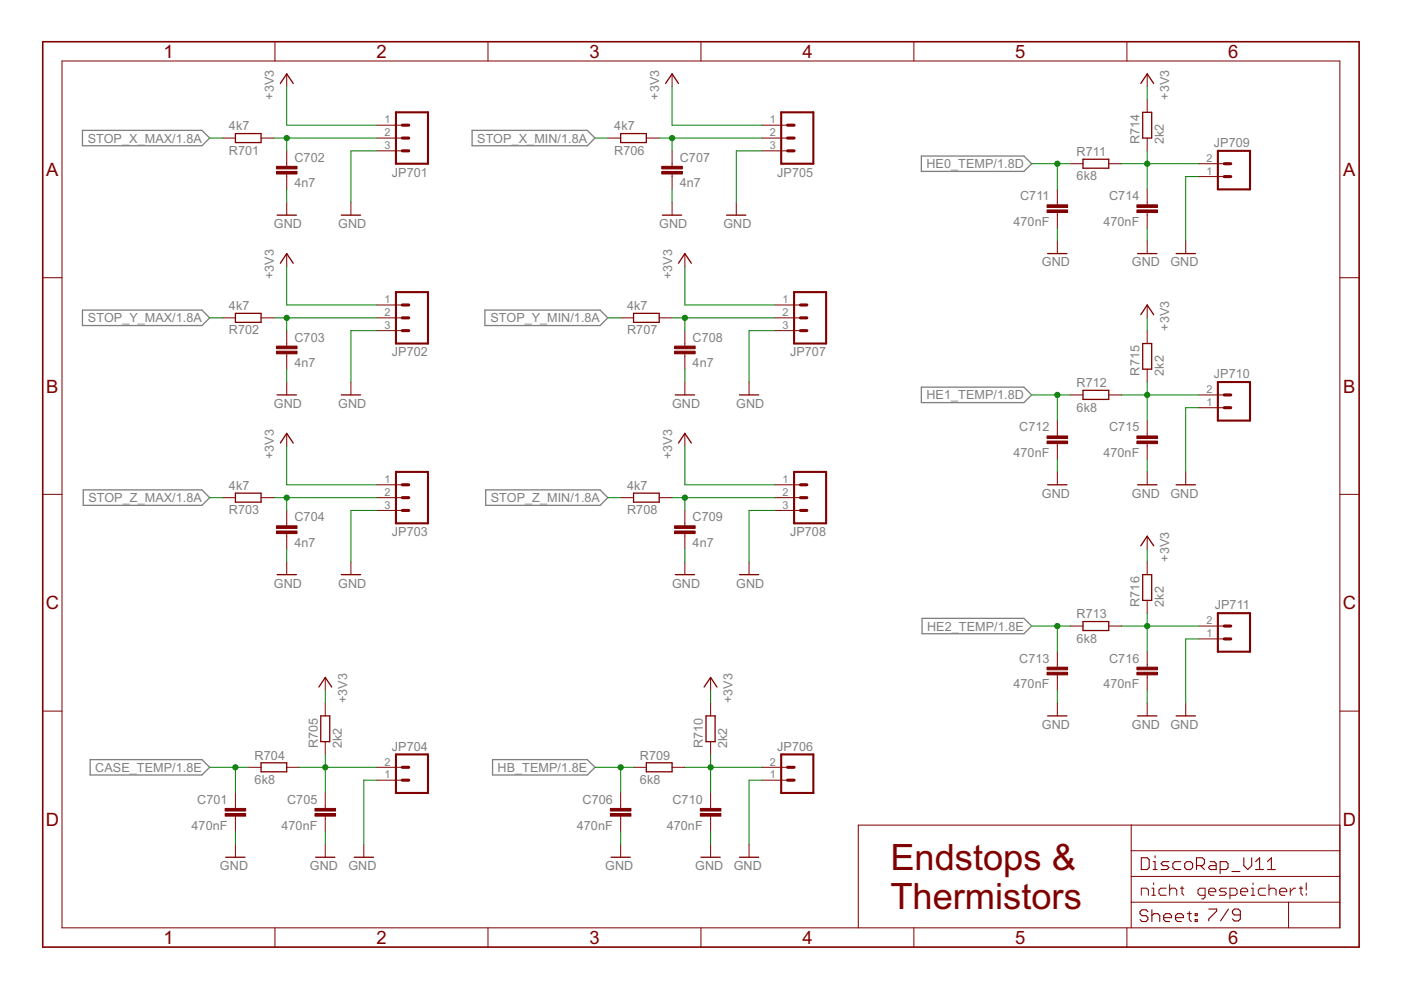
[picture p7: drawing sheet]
<svg xmlns="http://www.w3.org/2000/svg" width="297mm" height="210mm" viewBox="0 0 297 210" stroke-linecap="round" stroke-linejoin="round" font-family="sans-serif">
<path d="M17.5 27.6h25.3l1.6 1.7-1.6 1.6h-25.3zM100.1 27.6h24.4l1.7 1.7-1.7 1.6h-24.4zM195.3 33.1h21.8l1.6 1.6-1.6 1.6h-21.8zM17.5 65.7h25.3l1.6 1.7-1.6 1.6h-25.3zM102.8 65.7h24.4l1.7 1.7-1.7 1.6h-24.4zM195.3 82.1h21.8l1.6 1.6-1.6 1.7h-21.8zM17.7 103.9h25.1l1.6 1.6-1.6 1.6h-25.1zM103 103.9h24.2l1.7 1.6-1.7 1.6h-24.2zM195.5 131.1h21.6l1.6 1.6-1.6 1.7h-21.6zM19.1 161.1h23.7l1.6 1.6-1.6 1.6h-23.7zM104.4 161.1h20.1l1.7 1.6-1.7 1.6h-20.1z" fill="none" stroke="#808080" stroke-width=".28"/>
<g fill="none" stroke="#800000" stroke-width=".21">
<path d="M13.1 12.9h271v183.8h-271zM58.3 8.8v4.1M60.8 15.7v2.7M103.5 8.8v4.1M142.5 15.7v2.7M148.6 8.8v4.1M193.8 8.8v4.1M238.9 8.8v4.1M243.2 15.7v2.7M47.2 29.3h2.7M55.4 29.3h2.7M60.8 32v3.3"/>
<path d="M60.8 36.9v3.3M79.9 26.5h5.4M79.9 29.3h5.4M79.9 32h5.4M128.9 29.3h2.7M137 29.3h2.8M142.5 32v3.3M142.5 36.9v3.3M161.5 26.5h5.5M161.5 29.3h5.5M161.5 32h5.5M226.9 34.7h2.7"/>
<path d="M235.1 34.7h2.7M243.2 21.1v2.7M243.2 29.3v2.7M254.1 37.4h5.5M254.1 34.7h5.5M9.1 58.9h4M60.8 42.9v2.7M60.8 53.8v2.7M74.4 42.9v2.7M142.5 42.9v2.7M145.2 53.8v2.7M156.1 42.9v2.7"/>
<path d="M224.2 40.2v3.2M224.2 45.1v3.2M224.2 51.1v2.7M243.2 40.2v3.2M243.2 45.1v3.2M243.2 51.1v2.7M251.4 51.1v2.7M284.1 58.9h4.1M47.2 67.4h2.7M55.4 67.4h2.7M60.8 70.1v3.3M60.8 75v3.3"/>
<path d="M79.9 64.7h5.4M79.9 67.4h5.4M79.9 70.1h5.4M131.6 67.4h2.7M139.8 67.4h2.7M145.2 70.1v3.3M145.2 75v3.3M164.3 64.7h5.4M164.3 67.4h5.4M164.3 70.1h5.4M243.2 64.7v2.7M243.2 70.1v2.7"/>
<path d="M243.2 78.3v2.7M60.8 81v2.7M60.8 91.9v2.7M74.4 81v2.7M145.2 81v2.7M145.2 91.9v2.7M158.8 81v2.7M224.2 89.2v3.2M224.2 94.1v3.2M226.9 83.7h2.7M235.1 83.7h2.7M243.2 89.2v3.2"/>
<path d="M243.2 94.1v3.2M254.1 86.4h5.5M254.1 83.7h5.5M9.1 104.8h4M47.2 105.5h2.7M55.4 105.5h2.7M60.8 108.2v3.3M60.8 113.1v3.3M60.8 119.1v2.7M74.4 119.1v2.7M79.9 102.8h5.4M79.9 105.5h5.4"/>
<path d="M79.9 108.2h5.4M131.6 105.5h2.7M139.8 105.5h2.7M145.2 108.2v3.3M145.2 113.1v3.3M145.2 119.1v2.7M158.8 119.1v2.7M164.3 102.8h5.4M164.3 105.5h5.4M164.3 108.2h5.4M224.2 100.1v2.7M243.2 100.1v2.7"/>
<path d="M243.2 113.7v2.7M243.2 119.1v2.7M251.4 100.1v2.7M284.1 104.8h4.1M224.2 138.2v3.3M226.9 132.7h2.7M235.1 132.7h2.7M243.2 127.3v2.7M243.2 138.2v3.3M254.1 135.5h5.5M254.1 132.7h5.5M9.1 150.8h4"/>
<path d="M69 143.6v2.7M69 149.1v2.7M69 157.2v2.8M150.7 143.6v2.7M150.7 149.1v2.7M150.7 157.2v2.8M224.2 143.1v3.2M224.2 149.1v2.7M243.2 143.1v3.2M243.2 149.1v2.7M251.4 149.1v2.7M284.1 150.8h4.1"/>
<path d="M49.9 168.1v3.3M49.9 173v3.3M49.9 179v2.8M52.6 162.7h2.8M60.8 162.7h2.7M69 168.1v3.3M69 173v3.3M69 179v2.8M77.1 179v2.8M79.9 165.4h5.4M79.9 162.7h5.4M131.6 168.1v3.3"/>
<path d="M131.6 173v3.3M131.6 179v2.8M134.3 162.7h2.7M142.5 162.7h2.7M150.7 168.1v3.3M150.7 173v3.3M150.7 179v2.8M158.8 179v2.8M161.5 165.4h5.5M161.5 162.7h5.5M239.8 174.9v21.8M284.1 174.9h-102.1v21.8"/>
<path d="M58.3 196.7v4.1M103.5 196.7v4.1M148.6 196.7v4.1M193.8 196.7v4.1M238.9 196.7v4.1M239.8 191.3h44.3M239.8 185.8h44.3M239.8 180.4h44.3M242 189.8v-1.5h1.1l.4 .4v1.1M244.2 188.3h.4v1.5M244.2 189.8h.8M244.6 187.2v.4"/>
<path d="M247.2 188.3h-1.1l-.4 .4v.7l.4 .4h1.1M248 188.7l.4-.4h.7l.4 .4v1.1M248 187.6v2.2M250.3 188.3h.7M250.6 187.9v1.5l.4 .4M255.5 189.8h-1.1l-.4-.4v-.7l.4-.4h1.1v1.9l-.4 .4h-.3M256.3 189.1h1.5v-.4l-.4-.4h-.8l-.3 .4v.7l.3 .4h.8M260 188.3h-1.1l-.4 .4 .4 .4h.8l.3 .3-.3 .4h-1.2M260.8 189.8h1.1l.4-.4v-.7l-.4-.4h-1.1v2.3M263 189.1h1.5v-.4l-.3-.4h-.8l-.4 .4v.7l.4 .4h.8M265.3 188.3h.4v1.5M265.3 189.8h.7"/>
<path d="M265.7 187.2v.4M268.3 188.3h-1.1l-.4 .4v.7l.4 .4h1.1M269 188.7l.4-.4h.8l.4 .4v1.1M269 187.6v2.2M271.3 189.1h1.5v-.4l-.4-.4h-.7l-.4 .4v.7l.4 .4h.7M273.2 191.3v5.4M273.6 188.3v1.5M274.7 188.3h-.4l-.7 .8M275.4 188.3h.8M275.8 187.9v1.5l.4 .4M276.9 187.2v1.5M276.9 189.4v.4"/>
</g>
<g fill="none" stroke="#800000" stroke-width=".23">
<path d="M242 181.9h1.2l.4 .4v1.6l-.4 .5h-1.2zM243.4 193.3l-.4-.4h-.9l-.4 .4v.4l.4 .4h.9l.4 .5v.4l-.4 .4h-.9l-.4-.4M244.2 192.9v2.5M244.2 194.1l.4-.4h.9l.4 .4v1.3M244.5 184.4h.8M244.5 182.7h.4v1.7M244.9 181.4v.5M246.7 194.6h1.7v-.5l-.4-.4h-.9l-.4 .4v.9l.4 .4h.9M247.8 182.7h-1.2l-.4 .4 .4 .4h.8l.4 .4-.4 .5h-1.2M249.2 194.6h1.7v-.5l-.4-.4h-.8l-.5 .4v.9l.5 .4h.8M250.3 182.7h-1.2l-.4 .4v.8l.4 .5h1.2M251.6 182.7h.8l.5 .4v.8l-.5 .5h-.8l-.4-.5v-.8z"/>
<path d="M251.7 193.7h.9M252.2 193.3v1.7l.4 .4M253.4 193.7h.4v.4h-.4zM253.4 195h.4v.4h-.4zM253.7 183.5h1.2l.5-.4v-.8l-.5-.4h-1.2v2.5M254.5 183.5l.9 .9M256.3 192.7h1.7v.5l-1.7 1.6v.5M256.6 182.7h.9l.4 .4v1.3h-1.3l-.4-.5 .4-.4h1.3M258.7 184.4h1.2l.5-.5v-.8l-.5-.4h-1.2v2.5M260.5 192.7l-1.7 2.6M261.2 184.8h1.7M263 194h-1.3l-.4-.4v-.4l.4-.5h.9l.4 .5v1.6l-.4 .5h-.9l-.4-.5"/>
<path d="M263.7 181.9v1.6l.8 .9 .9-.9v-1.6M266.2 184.4h1.7M266.2 182.7l.9-.8v2.5M268.7 184.4h1.7M268.7 182.7l.9-.8v2.5"/>
</g>
<path d="M9.1 8.8h279.1v192h-279.1z" fill="none" stroke="#800000" stroke-width=".34"/>
<path d="M83.9 23.8h6.8v10.9h-6.8zM165.6 23.8h6.8v10.9h-6.8zM258.2 32h6.8v8.2h-6.8zM83.9 61.9h6.8v10.9h-6.8zM168.4 61.9h6.8v10.9h-6.8zM258.2 81h6.8v8.2h-6.8zM83.9 100.1h6.8v10.9h-6.8zM168.4 100.1h6.8v10.9h-6.8zM258.2 130h6.8v8.2h-6.8zM83.9 160h6.8v8.1h-6.8zM165.6 160h6.8v8.1h-6.8z" fill="none" stroke="#800000" stroke-width=".44"/>
<g fill="none" stroke="#800000" stroke-width=".66">
<path d="M85.3 32h1.4M85.3 29.3h1.4M85.3 26.5h1.4M167 32h1.4M167 29.3h1.4M167 26.5h1.4M259.6 34.7h1.3M259.6 37.4h1.3M85.3 70.1h1.4M85.3 67.4h1.4M85.3 64.7h1.4M169.7 70.1h1.4"/>
<path d="M169.7 67.4h1.4M169.7 64.7h1.4M259.6 83.7h1.3M259.6 86.4h1.3M85.3 108.2h1.4M85.3 105.5h1.4M85.3 102.8h1.4M169.7 108.2h1.4M169.7 105.5h1.4M169.7 102.8h1.4M259.6 132.7h1.3M259.6 135.5h1.3"/>
<path d="M85.3 162.7h1.4M85.3 165.4h1.4M167 162.7h1.4M167 165.4h1.4"/>
</g>
<g fill="none" stroke="#800000" stroke-width=".28">
<path d="M59.4 17.7l1.4-2 1.4 2M141.1 17.7l1.4-2 1.3 2M241.9 17.7l1.3-2 1.4 2M49.9 28.3h5.5v1.9h-5.5zM131.6 28.3h5.4v1.9h-5.4zM229.6 33.8h5.5v1.9h-5.5zM242.3 23.8h1.9v5.5h-1.9zM58.8 45.6h4M59.4 55.8l1.4-2 1.4 2M72.4 45.6h4.1M140.4 45.6h4.1M143.8 55.8l1.4-2 1.4 2"/>
<path d="M154.1 45.6h4M222.1 53.8h4.1M241.2 53.8h4.1M249.4 53.8h4M49.9 66.4h5.5v1.9h-5.5zM134.3 66.4h5.5v1.9h-5.5zM241.9 66.7l1.3-2 1.4 2M242.3 72.8h1.9v5.5h-1.9zM58.8 83.7h4M59.4 93.9l1.4-2 1.4 2M72.4 83.7h4.1M143.2 83.7h4.1"/>
<path d="M143.8 93.9l1.4-2 1.4 2M156.8 83.7h4.1M229.6 82.8h5.5v1.9h-5.5zM49.9 104.6h5.5v1.9h-5.5zM134.3 104.6h5.5v1.9h-5.5zM222.1 102.8h4.1M241.2 102.8h4.1M241.9 115.7l1.3-2 1.4 2M249.4 102.8h4M58.8 121.8h4M72.4 121.8h4.1M143.2 121.8h4.1"/>
<path d="M156.8 121.8h4.1M229.6 131.8h5.5v1.9h-5.5zM242.3 121.8h1.9v5.5h-1.9zM67.6 145.7l1.4-2.1 1.3 2.1M68 151.8h1.9v5.4h-1.9zM149.3 145.7l1.4-2.1 1.3 2.1M149.7 151.8h1.9v5.4h-1.9zM222.1 151.8h4.1M241.2 151.8h4.1M249.4 151.8h4M55.4 161.7h5.4v1.9h-5.4zM137 161.7h5.5v1.9h-5.5z"/>
<path d="M47.9 181.8h4M66.9 181.8h4.1M75.1 181.8h4.1M129.6 181.8h4M148.6 181.8h4.1M156.8 181.8h4.1"/>
</g>
<g fill="#800000" stroke="#800000" stroke-width=".21">
<path d="M58.6 36.3h4.4v.6h-4.4z"/>
<path d="M58.6 35.3h4.4v.5h-4.4z"/>
<path d="M58.6 74.5h4.4v.5h-4.4z"/>
<path d="M58.6 73.4h4.4v.5h-4.4z"/>
<path d="M58.6 112.6h4.4v.5h-4.4z"/>
<path d="M58.6 111.5h4.4v.5h-4.4z"/>
<path d="M143 112.6h4.4v.5h-4.4z"/>
<path d="M143 111.5h4.4v.5h-4.4z"/>
<path d="M143 74.5h4.4v.5h-4.4z"/>
<path d="M143 73.4h4.4v.5h-4.4z"/>
<path d="M140.3 36.3h4.4v.6h-4.4z"/>
<path d="M140.3 35.3h4.4v.5h-4.4z"/>
<path d="M66.8 172.5h4.3v.5h-4.3z"/>
<path d="M66.8 171.4h4.3v.6h-4.3z"/>
<path d="M47.7 172.5h4.4v.5h-4.4z"/>
<path d="M47.7 171.4h4.4v.6h-4.4z"/>
<path d="M148.5 172.5h4.3v.5h-4.3z"/>
<path d="M148.5 171.4h4.3v.6h-4.3z"/>
<path d="M129.4 172.5h4.4v.5h-4.4z"/>
<path d="M129.4 171.4h4.4v.6h-4.4z"/>
<path d="M241 44.5h4.4v.6h-4.4z"/>
<path d="M241 43.4h4.4v.6h-4.4z"/>
<path d="M222 44.5h4.4v.6h-4.4z"/>
<path d="M222 43.4h4.4v.6h-4.4z"/>
<path d="M241 93.5h4.4v.6h-4.4z"/>
<path d="M241 92.4h4.4v.6h-4.4z"/>
<path d="M222 93.5h4.4v.6h-4.4z"/>
<path d="M222 92.4h4.4v.6h-4.4z"/>
<path d="M241 142.5h4.4v.6h-4.4z"/>
<path d="M241 141.5h4.4v.5h-4.4z"/>
<path d="M222 142.5h4.4v.6h-4.4z"/>
<path d="M222 141.5h4.4v.5h-4.4z"/>
</g>
<g fill="none" stroke="#008000" stroke-width=".21">
<path d="M60.8 18.4v8.1h19.1M142.5 18.4v8.1h19M243.2 18.4v2.7M44.4 29.3h2.8M58.1 29.3h21.8M60.8 29.3v2.7M79.9 32h-5.5v10.9M126.2 29.3h2.7M139.8 29.3h21.7M142.5 29.3v2.7M161.5 32h-5.4v10.9M218.7 34.7h8.2"/>
<path d="M224.2 34.7v5.5M237.8 34.7h16.3M243.2 32v8.2M254.1 37.4h-2.7v13.7M60.8 40.2v2.7M60.8 56.5v8.2h19.1M142.5 40.2v2.7M145.2 56.5v8.2h19.1M224.2 48.3v2.8M243.2 48.3v2.8M44.4 67.4h2.8M58.1 67.4h21.8"/>
<path d="M60.8 67.4v2.7M60.8 78.3v2.7M79.9 70.1h-5.5v10.9M128.9 67.4h2.7M142.5 67.4h21.8M145.2 67.4v2.7M145.2 78.3v2.7M164.3 70.1h-5.5v10.9M243.2 67.4v2.7M60.8 94.6v8.2h19.1M145.2 94.6v8.2h19.1M218.7 83.7h8.2"/>
<path d="M224.2 83.7v5.5M224.2 97.3v2.8M237.8 83.7h16.3M243.2 81v8.2M243.2 97.3v2.8M254.1 86.4h-2.7v13.7M44.4 105.5h2.8M58.1 105.5h21.8M60.8 105.5v2.7M60.8 116.4v2.7M79.9 108.2h-5.5v10.9M128.9 105.5h2.7"/>
<path d="M142.5 105.5h21.8M145.2 105.5v2.7M145.2 116.4v2.7M164.3 108.2h-5.5v10.9M243.2 116.4v2.7M218.7 132.7h8.2M224.2 132.7v5.5M237.8 132.7h16.3M243.2 130v8.2M254.1 135.5h-2.7v13.6M69 146.3v2.8M69 160v8.1"/>
<path d="M150.7 146.3v2.8M150.7 160v8.1M224.2 146.3v2.8M243.2 146.3v2.8M44.4 162.7h8.2M49.9 162.7v5.4M49.9 176.3v2.7M63.5 162.7h16.4M69 176.3v2.7M79.9 165.4h-2.8v13.6M126.2 162.7h8.1M131.6 162.7v5.4"/>
<path d="M131.6 176.3v2.7M145.2 162.7h16.3M150.7 176.3v2.7M161.5 165.4h-2.7v13.6"/>
</g>
<g fill="#008000" stroke="#008000" stroke-width=".21">
<circle cx="60.8" cy="29.3" r=".55"/>
<circle cx="60.8" cy="67.4" r=".55"/>
<circle cx="60.8" cy="105.5" r=".55"/>
<circle cx="145.2" cy="105.5" r=".55"/>
<circle cx="145.2" cy="67.4" r=".55"/>
<circle cx="142.5" cy="29.3" r=".55"/>
<circle cx="69" cy="162.7" r=".55"/>
<circle cx="49.9" cy="162.7" r=".55"/>
<circle cx="150.7" cy="162.7" r=".55"/>
<circle cx="243.2" cy="34.7" r=".55"/>
<circle cx="243.2" cy="83.7" r=".55"/>
<circle cx="243.2" cy="132.7" r=".55"/>
<circle cx="224.2" cy="34.7" r=".55"/>
<circle cx="224.2" cy="83.7" r=".55"/>
<circle cx="224.2" cy="132.7" r=".55"/>
<circle cx="131.6" cy="162.7" r=".55"/>
</g>
<g font-size="8.6" fill="#800000">
<text x="188.8" y="184.5">Endstops &amp;</text>
<text x="188.8" y="192.6">Thermistors</text>
</g>
<g font-size="4.4" fill="#800000">
<text x="34.6" y="12.3">1</text>
<text x="79.8" y="12.3">2</text>
<text x="125" y="12.3">3</text>
<text x="170.1" y="12.3">4</text>
<text x="215.3" y="12.3">5</text>
<text x="260.4" y="12.3">6</text>
<text x="9.8" y="37.3">A</text>
<text x="284.8" y="37.3">A</text>
<text x="9.8" y="83.2">B</text>
<text x="284.8" y="83.2">B</text>
<text x="9.7" y="129.2">C</text>
<text x="284.7" y="129.2">C</text>
<text x="9.7" y="175.1">D</text>
<text x="284.7" y="175.1">D</text>
<text x="34.6" y="200.2">1</text>
<text x="79.8" y="200.2">2</text>
<text x="125" y="200.2">3</text>
<text x="170.1" y="200.2">4</text>
<text x="215.3" y="200.2">5</text>
<text x="260.4" y="200.2">6</text>
</g>
<g font-size="3" fill="#808080">
<text x="58.1" y="21.1" transform="rotate(-90 58.1 21.1)">+3V3</text>
<text x="139.8" y="21.1" transform="rotate(-90 139.8 21.1)">+3V3</text>
<text x="247.9" y="21.1" transform="rotate(-90 247.9 21.1)">+3V3</text>
<text x="48.5" y="27.6">4k7</text>
<text x="130.2" y="27.6">4k7</text>
<text x="18.6" y="30.2">STOP_X_MAX/1.8A</text>
<text x="48.5" y="32.8">R701</text>
<text x="62.4" y="34.3">C702</text>
<text x="101.2" y="30.2">STOP_X_MIN/1.8A</text>
<text x="130.2" y="32.8">R706</text>
<text x="144.1" y="34.3">C707</text>
<text x="196.4" y="35.7">HE0_TEMP/1.8D</text>
<text x="228.3" y="33.1">R711</text>
<text x="241.6" y="30.6" transform="rotate(-90 241.6 30.6)">R714</text>
<text x="246.8" y="30.6" transform="rotate(-90 246.8 30.6)">2k2</text>
<text x="257.4" y="31.2">JP709</text>
<text x="62.4" y="39.8">4n7</text>
<text x="83.1" y="37.4">JP701</text>
<text x="144.1" y="39.8">4n7</text>
<text x="164.8" y="37.4">JP705</text>
<text x="228.3" y="38.3">6k8</text>
<text x="214.9" y="47.9">470nF</text>
<text x="216.3" y="42.5">C711</text>
<text x="233.9" y="47.9">470nF</text>
<text x="235.1" y="42.5">C714</text>
<text x="58.1" y="48.3">GND</text>
<text x="71.7" y="48.3">GND</text>
<text x="139.8" y="48.3">GND</text>
<text x="153.4" y="48.3">GND</text>
<text x="58.1" y="59.2" transform="rotate(-90 58.1 59.2)">+3V3</text>
<text x="142.5" y="59.2" transform="rotate(-90 142.5 59.2)">+3V3</text>
<text x="220.9" y="56.5">GND</text>
<text x="240" y="56.5">GND</text>
<text x="248.1" y="56.5">GND</text>
<text x="48.5" y="65.8">4k7</text>
<text x="133" y="65.8">4k7</text>
<text x="18.7" y="68.3">STOP_Y_MAX/1.8A</text>
<text x="48.5" y="70.9">R702</text>
<text x="104" y="68.3">STOP_Y_MIN/1.8A</text>
<text x="133" y="70.9">R707</text>
<text x="247.9" y="70.1" transform="rotate(-90 247.9 70.1)">+3V3</text>
<text x="62.4" y="77.9">4n7</text>
<text x="62.4" y="72.4">C703</text>
<text x="83.1" y="75.6">JP702</text>
<text x="146.8" y="77.9">4n7</text>
<text x="146.8" y="72.4">C708</text>
<text x="167.5" y="75.6">JP707</text>
<text x="228.3" y="82.1">R712</text>
<text x="241.6" y="79.6" transform="rotate(-90 241.6 79.6)">R715</text>
<text x="246.8" y="79.6" transform="rotate(-90 246.8 79.6)">2k2</text>
<text x="257.4" y="80.2">JP710</text>
<text x="58.1" y="86.4">GND</text>
<text x="71.7" y="86.4">GND</text>
<text x="142.5" y="86.4">GND</text>
<text x="156.1" y="86.4">GND</text>
<text x="196.4" y="84.7">HE1_TEMP/1.8D</text>
<text x="228.3" y="87.3">6k8</text>
<text x="216.1" y="91.5">C712</text>
<text x="235.1" y="91.5">C715</text>
<text x="58.1" y="97.3" transform="rotate(-90 58.1 97.3)">+3V3</text>
<text x="142.5" y="97.3" transform="rotate(-90 142.5 97.3)">+3V3</text>
<text x="214.9" y="96.9">470nF</text>
<text x="233.9" y="96.9">470nF</text>
<text x="18.7" y="106.5">STOP_Z_MAX/1.8A</text>
<text x="48.5" y="103.9">4k7</text>
<text x="104.1" y="106.5">STOP_Z_MIN/1.8A</text>
<text x="133" y="103.9">4k7</text>
<text x="220.9" y="105.5">GND</text>
<text x="240" y="105.5">GND</text>
<text x="248.1" y="105.5">GND</text>
<text x="48.5" y="109">R703</text>
<text x="62.4" y="110.5">C704</text>
<text x="83.1" y="113.7">JP703</text>
<text x="133" y="109">R708</text>
<text x="146.8" y="110.5">C709</text>
<text x="167.5" y="113.7">JP708</text>
<text x="62.4" y="116">4n7</text>
<text x="146.8" y="116">4n7</text>
<text x="247.9" y="119.1" transform="rotate(-90 247.9 119.1)">+3V3</text>
<text x="58.1" y="124.6">GND</text>
<text x="71.7" y="124.6">GND</text>
<text x="142.5" y="124.6">GND</text>
<text x="156.1" y="124.6">GND</text>
<text x="228.3" y="131.1">R713</text>
<text x="241.6" y="128.7" transform="rotate(-90 241.6 128.7)">R716</text>
<text x="246.8" y="128.7" transform="rotate(-90 246.8 128.7)">2k2</text>
<text x="257.5" y="129.2">JP711</text>
<text x="196.6" y="133.7">HE2_TEMP/1.8E</text>
<text x="228.3" y="136.3">6k8</text>
<text x="216.1" y="140.5">C713</text>
<text x="235.1" y="140.5">C716</text>
<text x="73.6" y="149.1" transform="rotate(-90 73.6 149.1)">+3V3</text>
<text x="155.3" y="149.1" transform="rotate(-90 155.3 149.1)">+3V3</text>
<text x="214.9" y="145.9">470nF</text>
<text x="233.9" y="145.9">470nF</text>
<text x="220.9" y="154.5">GND</text>
<text x="240" y="154.5">GND</text>
<text x="248.1" y="154.5">GND</text>
<text x="54" y="161.1">R704</text>
<text x="67.4" y="158.6" transform="rotate(-90 67.4 158.6)">R705</text>
<text x="72.5" y="158.6" transform="rotate(-90 72.5 158.6)">2k2</text>
<text x="83.1" y="159.1">JP704</text>
<text x="135.7" y="161.1">R709</text>
<text x="149" y="158.6" transform="rotate(-90 149 158.6)">R710</text>
<text x="154.2" y="158.6" transform="rotate(-90 154.2 158.6)">2k2</text>
<text x="164.8" y="159.1">JP706</text>
<text x="20.2" y="163.6">CASE_TEMP/1.8E</text>
<text x="54" y="166.2">6k8</text>
<text x="105.5" y="163.6">HB_TEMP/1.8E</text>
<text x="135.7" y="166.2">6k8</text>
<text x="41.8" y="170.4">C701</text>
<text x="60.9" y="170.4">C705</text>
<text x="123.5" y="170.4">C706</text>
<text x="142.6" y="170.4">C710</text>
<text x="40.6" y="175.9">470nF</text>
<text x="59.7" y="175.9">470nF</text>
<text x="122.3" y="175.9">470nF</text>
<text x="141.4" y="175.9">470nF</text>
<text x="46.6" y="184.5">GND</text>
<text x="65.7" y="184.5">GND</text>
<text x="73.9" y="184.5">GND</text>
<text x="128.3" y="184.5">GND</text>
<text x="147.4" y="184.5">GND</text>
<text x="155.6" y="184.5">GND</text>
</g>
<g font-size="2.6" fill="#808080">
<text x="81.5" y="26.2">1</text>
<text x="81.5" y="28.9">2</text>
<text x="163.2" y="26.2">1</text>
<text x="163.2" y="28.9">2</text>
<text x="81.5" y="31.6">3</text>
<text x="163.2" y="31.6">3</text>
<text x="255.8" y="34.3">2</text>
<text x="255.8" y="37.1">1</text>
<text x="81.5" y="64.3">1</text>
<text x="165.9" y="64.3">1</text>
<text x="81.5" y="67">2</text>
<text x="81.5" y="69.7">3</text>
<text x="165.9" y="67">2</text>
<text x="165.9" y="69.7">3</text>
<text x="255.8" y="83.3">2</text>
<text x="255.8" y="86.1">1</text>
<text x="81.5" y="102.4">1</text>
<text x="81.5" y="105.1">2</text>
<text x="81.5" y="107.8">3</text>
<text x="165.9" y="102.4">1</text>
<text x="165.9" y="105.1">2</text>
<text x="165.9" y="107.8">3</text>
<text x="255.8" y="135.1">1</text>
<text x="255.8" y="132.4">2</text>
<text x="81.5" y="165">1</text>
<text x="81.5" y="162.3">2</text>
<text x="163.2" y="165">1</text>
<text x="163.2" y="162.3">2</text>
</g>
</svg>
